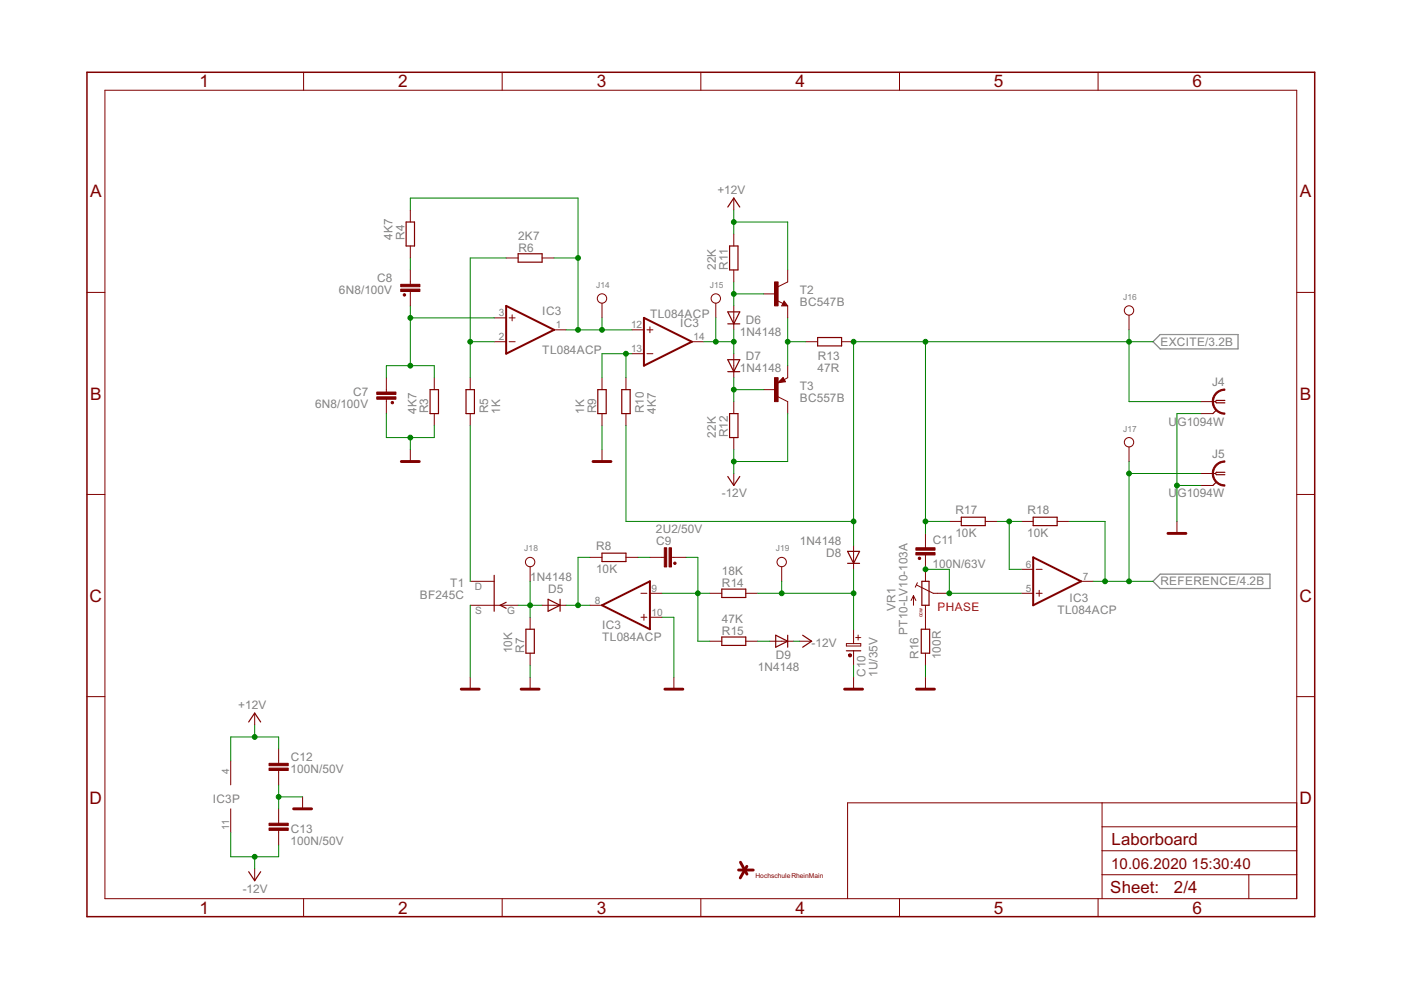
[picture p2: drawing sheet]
<svg xmlns="http://www.w3.org/2000/svg" width="297mm" height="210mm" viewBox="0 0 297 210" stroke-linecap="round" stroke-linejoin="round" font-family="sans-serif">
<path d="M244.5 72.5l1.5-1.6h16.5v3.1h-16.5zM244.5 123.3l1.5-1.6h23.3v3.1h-23.3z" fill="none" stroke="#808080" stroke-width=".25"/>
<g fill="none" stroke="#800000" stroke-width=".21">
<path d="M22.2 19.1h252.7v171.4h-252.7zM64.4 15.3v3.8M106.5 15.3v3.8M148.6 15.3v3.8M190.7 15.3v3.8M232.8 15.3v3.8M87 44.5v2.6M87 52.2v2.5M87 57.2v3.1M107.3 54.7h2.6M114.9 54.7h2.6M155.6 42v2.5"/>
<path d="M155.6 49.6v2.6M155.6 57.2v2.6M167 57.2v2.6l-2 1M18.4 62h3.8M87 61.8v3.1M104.8 72.5h2.5M104.8 67.4h2.5M107.9 72.5h1.3M107.9 67.4h1.3M108.6 66.8v1.2M117.5 69.9h2.5M127.6 64.3v3.1"/>
<path d="M134 69.9h2.5M134 75h2.5M137.2 69.9h1.2M137.2 75h1.2M137.8 69.3v1.2M146.7 72.5h2.5M151.8 64.3v3.1M155.6 64.9v5M155.6 75v5.1M161.9 62.3h2.6M164.8 63.7l1.2 .6M166.2 63.8l.8 1.1h-1.3z"/>
<path d="M167 64.9v2.5M167 77.5v2.6l-.7 .4M170.8 72.5h2.6M178.4 72.5h2.6M239.4 66.8v3.1M274.9 62h3.8M81.9 80.1v3M81.9 84.6v3.1M87 95.3v2.6M92.1 80.1v2.5M92.1 87.7v2.5M99.7 80.1v2.5"/>
<path d="M99.7 87.7v2.5M127.6 80.1v2.5M127.6 87.7v2.5M127.6 95.3v2.6M132.7 80.1v2.5M132.7 87.7v2.5M155.6 85.2v2.5M155.6 92.8v2.5M161.9 82.6h2.6M165 84.1l2 1.1v2.5M166 80l.5 .9-1.5 .3zM239.4 94.8v3.1"/>
<path d="M254.6 85.2h3.1M254.6 87.7h2.6M18.4 104.8h3.8M125.1 118.2h2.5M132.7 118.2h2.6M137.8 118.2h3M142.4 118.2h3M155.6 100.4v2.5M181 115.6v5.1M196.2 113.1v3M196.2 117.7v5.6M201.3 110.6h2.5"/>
<path d="M208.9 110.6h2.5M216.5 110.6h2.6M224.1 110.6h2.6M249.5 110.6v2.5M254.6 100.4h3.1M254.6 102.9h2.6M274.9 104.8h3.8M99.7 128.3h10.2M99.7 123.3h5.1M112.4 120.1v3.2M112.4 130.9v2.5M112.4 138.5v2.5"/>
<path d="M114.9 128.3h5.1M125.1 128.3h2.5M135.9 130.9h1.3M135.9 125.8h1.3M136.5 130.2v1.3M137.8 130.9h2.5M137.8 125.8h2.5M150.5 125.8h2.5M150.5 136h2.5M158.1 125.8h2.6M158.1 136h2.6M163.2 136h5.1"/>
<path d="M165.7 120.1v3.2M169.5 136h2.6M179.5 136.5h3v.5h-3zM181 133.4v3.1M181 138v3M193.7 126.3v2M193.7 126.3l-.5 1M193.7 126.3l.5 1M194.3 124l3.6 1.8h3.4M194.5 123.5l-.4 1M196.2 128.3v5.1M196.2 138.5v2.5"/>
<path d="M216.5 125.8h2.6M216.5 120.7h2.6M219.7 125.8h1.3M219.7 120.7h1.3M220.3 125.2v1.2M229.2 123.3h2.6M18.4 147.7h3.8M54 151.2v2.5M59.1 158.8v3M99.7 143.6v2.5M112.4 143.6v2.5M142.9 143.6v2.5"/>
<path d="M181 143.6v2.5M196.2 143.6v2.5M274.9 147.7h3.8M48.9 161.3v5.1M48.9 171.5v5.1M59.1 163.4v3M59.1 171.5v3M59.1 176.1v3M64.2 169v2.5M233.7 170.2v20.3M233.7 175.3h41.2M274.9 170.2h-95.2v20.3"/>
<path d="M54 184.2v2.5M64.4 190.5v3.9M106.5 190.5v3.9M148.6 190.5v3.9M190.7 190.5v3.9M232.8 190.5v3.9M233.7 185.5h41.2M233.7 180.4h41.2M264.8 185.5v5"/>
<circle cx="127.6" cy="63.3" r=".99"/>
<circle cx="151.8" cy="63.3" r=".99"/>
<circle cx="239.4" cy="65.8" r=".99"/>
<circle cx="239.4" cy="93.8" r=".99"/>
<circle cx="112.4" cy="119.2" r=".99"/>
<circle cx="165.7" cy="119.2" r=".99"/>
</g>
<path d="M18.4 15.3h260.3v179.1h-260.3z" fill="none" stroke="#800000" stroke-width=".32"/>
<path d="M107.3 64.9l10.2 5-10.2 5.1zM136.5 67.4l10.2 5.1-10.2 5zM219.1 118.2l10.1 5.1-10.1 5zM127.6 128.3l10.2-5v10.1z" fill="none" stroke="#800000" stroke-width=".42"/>
<g fill="#800000" stroke="#800000" stroke-width=".21">
<path d="M179.9 138.8a.33 .33 0 0 1 .6-.1 .33 .33 0 0 1-.2 .6 .33 .33 0 0 1-.4-.4l.3-.1 .2 .2-.3 .1-.2-.2z" fill-rule="evenodd"/>
<path d="M257.9 83.2l1.1-.6 .7-.1v.2a2.41 2.41 0 0 0-2.4 2.5 2.41 2.41 0 0 0 2.4 2.4v.2a2.68 2.68 0 0 1-2.5-1.7 2.68 2.68 0 0 1 .7-2.9z" fill-rule="evenodd"/>
<path d="M257.9 98.4l1.1-.6 .7-.1v.3a2.41 2.41 0 0 0-2.4 2.4 2.41 2.41 0 0 0 2.4 2.4v.3a2.68 2.68 0 0 1-2.5-1.7 2.68 2.68 0 0 1 .7-3z" fill-rule="evenodd"/>
<circle cx="83.2" cy="85.4" r=".25"/>
<circle cx="85.7" cy="62.5" r=".25"/>
<circle cx="143.1" cy="119.4" r=".25"/>
<circle cx="194.9" cy="118.4" r=".25"/>
</g>
<g fill="#800000" stroke="#800000" stroke-width=".21">
<path d="M79.9 83.1h4v.5h-4z"/>
<path d="M79.9 84.1h4v.5h-4z"/>
<path d="M85 60.3h4v.5h-4z"/>
<path d="M85 61.3h4v.5h-4z"/>
<path d="M140.8 116.1h.6v4.1h-.6z"/>
<path d="M141.9 116.1h.5v4.1h-.5z"/>
<path d="M164.2 59.8h.8v5.1h-.8z"/>
<path d="M164.2 80.1h.8v5.1h-.8z"/>
<path d="M57 162.9h4.1v.5h-4.1z"/>
<path d="M57 161.8h4.1v.5h-4.1z"/>
<path d="M57 175.6h4.1v.5h-4.1z"/>
<path d="M57 174.5h4.1v.5h-4.1z"/>
<path d="M194.2 116.1h4v.5h-4z"/>
<path d="M194.2 117.2h4v.5h-4z"/>
</g>
<g fill="none" stroke="#800000" stroke-width=".25">
<path d="M86.1 47.1h1.8v5.1h-1.8zM109.9 53.8h5v1.8h-5zM154.3 43.9l1.3-1.9 1.2 1.9M154.7 52.2h1.8v5h-1.8zM154.3 66.1h2.5l-1.2 2.6zM154.3 68.7h2.5M154.3 76.3h2.5l-1.2 2.5zM154.3 78.8h2.5M166.2 64.3l.2 .3h-.4l.2-.5 .6 .6h-.8M173.4 71.6h5v1.7h-5zM91.2 82.6h1.8v5.1h-1.8zM98.8 82.6h1.8v5.1h-1.8z"/>
<path d="M126.7 82.6h1.8v5.1h-1.8zM131.8 82.6h1.8v5.1h-1.8zM154.7 87.7h1.8v5.1h-1.8zM166 80.7h-.4l.4-.2 .2 .3-1 .2 .8-.8 .4 .6M257.9 86.9l-.7 .8M259.7 84.9h-1.8l-.2 .3 .2 .2h1.8M127.6 117.3h5.1v1.8h-5.1zM154.3 101l1.3 1.9 1.2-1.9M179.7 116.9h2.5l-1.2 2.5zM179.7 119.4h2.5M203.8 109.7h5.1v1.7h-5.1zM219.1 109.7h5v1.7h-5z"/>
<path d="M257.9 102.2l-.7 .7M259.7 100.1h-1.8l-.2 .3 .2 .2h1.8M104.8 122v7.6M107.3 127.7l-1.3 .6 1.3 .7M111.5 133.4h1.8v5.1h-1.8zM116.2 127.1l2.5 1.2-2.5 1.3zM118.7 127.1v2.5M153 135.1h5.1v1.7h-5.1zM153 124.9h5.1v1.8h-5.1zM164.5 134.7l2.5 1.3-2.5 1.2zM167 134.7v2.5M170.2 134.7l1.9 1.3-1.9 1.2"/>
<path d="M179.5 138h3M195.3 133.4h1.8v5.1h-1.8zM195.5 123.3h1.5v5h-1.5zM52.7 153.1l1.3-1.9 1.3 1.9M52.7 184.8l1.3 1.9 1.3-1.9"/>
</g>
<path d="M85.1 97.9h3.8M125.7 97.9h3.8M247.6 113.1h3.8M97.8 146.1h3.8M110.5 146.1h3.8M141 146.1h3.8M179.1 146.1h3.8M194.3 146.1h3.8M62.3 171.5h3.8M156.6 184.5h3.1M157 182.8l1.4 2.5M158.3 183.7l-1.3 2.4" fill="none" stroke="#800000" stroke-width=".61"/>
<g fill="none" stroke="#008000" stroke-width=".21">
<path d="M87 44.5v-2.5h35.6v27.9M87 54.7v2.5M107.3 54.7h-7.6v25.4M117.5 54.7h5.1M155.6 44.5v5.1M155.6 59.8v5.1M155.6 47.1h11.4v10.1M87 64.9v12.6M87 67.4h17.8M99.7 72.5h5.1M120 69.9h14M127.6 67.4v2.5"/>
<path d="M132.7 75v5.1M134 75h-6.4v5.1M149.2 72.5h6.4M151.8 67.4v5.1M155.6 62.3h6.3M155.6 69.9v5.1M167 72.5h3.8M167 67.4v10.1M196.2 72.5v40.6M239.4 69.9v15.3h15.2M244.5 72.5h-63.5v43.1M81.9 80.1v-2.6h10.2v2.6"/>
<path d="M81.9 87.7v5.1h10.2v-2.6M87 92.8v2.5M99.7 90.2v33.1M127.6 90.2v5.1M132.7 90.2v20.4h48.3M155.6 80.1v5.1M155.6 95.3v5.1M155.6 82.6h6.3M167 87.7v10.2h-11.4M239.4 97.9v25.4M254.6 87.7h-5.1v22.9M125.1 118.2h-2.5v10.1"/>
<path d="M135.3 118.2h2.5M145.4 118.2h2.6v17.8h2.5M196.2 110.6h5.1M211.4 110.6h5.1M214 110.6v10.1h2.5M226.7 110.6h7.6v12.7M239.4 100.4h15.2M249.5 102.9h5.1M99.7 128.3v15.3M109.9 128.3h5M112.4 123.3v7.6M120 128.3h5.1"/>
<path d="M140.3 130.9h2.6v12.7M140.3 125.8h10.2M160.7 125.8h20.3M160.7 136h2.5M165.7 123.3v2.5M168.3 136h1.2M181 120.7v12.7M196.2 120.7h5.1v5.1h15.2M231.8 123.3h12.7M54 153.7v2.6M59.1 158.8v-2.5h-10.2v5M112.4 141v2.6"/>
<path d="M181 141v2.6M196.2 141v2.6M48.9 176.6v5.1h10.2v-2.6M59.1 166.4v5.1M59.1 169h5.1M54 181.7v2.5"/>
</g>
<g fill="#008000" stroke="#008000" stroke-width=".21">
<circle cx="87" cy="92.8" r=".51"/>
<circle cx="59.1" cy="169" r=".51"/>
<circle cx="249.5" cy="102.9" r=".51"/>
<circle cx="87" cy="77.5" r=".51"/>
<circle cx="87" cy="67.4" r=".51"/>
<circle cx="99.7" cy="72.5" r=".51"/>
<circle cx="122.6" cy="54.7" r=".51"/>
<circle cx="122.6" cy="69.9" r=".51"/>
<circle cx="127.6" cy="69.9" r=".51"/>
<circle cx="112.4" cy="128.3" r=".51"/>
<circle cx="122.6" cy="128.3" r=".51"/>
<circle cx="148" cy="125.8" r=".51"/>
<circle cx="132.7" cy="75" r=".51"/>
<circle cx="155.6" cy="62.3" r=".51"/>
<circle cx="155.6" cy="72.5" r=".51"/>
<circle cx="151.8" cy="72.5" r=".51"/>
<circle cx="155.6" cy="82.6" r=".51"/>
<circle cx="167" cy="72.5" r=".51"/>
<circle cx="155.6" cy="47.1" r=".51"/>
<circle cx="54" cy="156.3" r=".51"/>
<circle cx="155.6" cy="97.9" r=".51"/>
<circle cx="54" cy="181.7" r=".51"/>
<circle cx="181" cy="110.6" r=".51"/>
<circle cx="181" cy="72.5" r=".51"/>
<circle cx="196.2" cy="72.5" r=".51"/>
<circle cx="196.2" cy="110.6" r=".51"/>
<circle cx="239.4" cy="72.5" r=".51"/>
<circle cx="181" cy="125.8" r=".51"/>
<circle cx="165.7" cy="125.8" r=".51"/>
<circle cx="196.2" cy="120.7" r=".51"/>
<circle cx="201.3" cy="125.8" r=".51"/>
<circle cx="214" cy="110.6" r=".51"/>
<circle cx="234.3" cy="123.3" r=".51"/>
<circle cx="239.4" cy="123.3" r=".51"/>
<circle cx="239.4" cy="100.4" r=".51"/>
</g>
<g font-size="4.1" fill="#800000">
<text x="42.3" y="18.5">1</text>
<text x="84.4" y="18.5">2</text>
<text x="126.5" y="18.5">3</text>
<text x="168.6" y="18.5">4</text>
<text x="210.7" y="18.5">5</text>
<text x="252.9" y="18.5">6</text>
<text x="19.1" y="41.9">A</text>
<text x="275.6" y="41.9">A</text>
<text x="19.1" y="84.7">B</text>
<text x="275.6" y="84.7">B</text>
<text x="19" y="127.6">C</text>
<text x="275.5" y="127.6">C</text>
<text x="19" y="170.4">D</text>
<text x="275.5" y="170.4">D</text>
<text x="42.3" y="193.7">1</text>
<text x="84.4" y="193.7">2</text>
<text x="126.5" y="193.7">3</text>
<text x="168.6" y="193.7">4</text>
<text x="210.7" y="193.7">5</text>
<text x="252.9" y="193.7">6</text>
</g>
<g font-size="4" fill="#800000">
<text x="235.6" y="179.1">Laborboard</text>
<text x="235.4" y="189.4">Sheet:</text>
<text x="248.9" y="189.3">2/4</text>
</g>
<g font-size="3.6" fill="#800000">
<text x="235.6" y="184.2">10.06.2020</text>
<text x="252.6" y="184.2">15:30:40</text>
</g>
<g font-size="2.8" fill="#808080">
<text x="152.1" y="41.2">+12V</text>
<text x="83.2" y="50.9" transform="rotate(-90 83.2 50.9)">4K7</text>
<text x="85.7" y="50.8" transform="rotate(-90 85.7 50.8)">R4</text>
<text x="109.9" y="50.9">2K7</text>
<text x="109.9" y="53.4">R6</text>
<text x="80" y="59.8">C8</text>
<text x="151.8" y="57.2" transform="rotate(-90 151.8 57.2)">22K</text>
<text x="154.3" y="57.2" transform="rotate(-90 154.3 57.2)">R11</text>
<text x="71.9" y="62.3">6N8/100V</text>
<text x="169.6" y="64.8">BC547B</text>
<text x="169.6" y="62.3">T2</text>
<text x="115" y="66.7">IC3</text>
<text x="137.8" y="67.4">TL084ACP</text>
<text x="144.2" y="69.3">IC3</text>
<text x="156.8" y="71.2">1N4148</text>
<text x="158.2" y="68.7">D6</text>
<text x="115" y="75">TL084ACP</text>
<text x="158.2" y="76.3">D7</text>
<text x="173.4" y="76.3">R13</text>
<text x="246" y="73.4">EXCITE/3.2B</text>
<text x="74.9" y="83.9">C7</text>
<text x="156.8" y="78.8">1N4148</text>
<text x="169.6" y="82.6">T3</text>
<text x="173.3" y="78.8">47R</text>
<text x="257" y="81.9">J4</text>
<text x="66.8" y="86.4">6N8/100V</text>
<text x="88.3" y="87.7" transform="rotate(-90 88.3 87.7)">4K7</text>
<text x="90.8" y="87.7" transform="rotate(-90 90.8 87.7)">R3</text>
<text x="103.5" y="87.7" transform="rotate(-90 103.5 87.7)">R5</text>
<text x="106.1" y="87.7" transform="rotate(-90 106.1 87.7)">1K</text>
<text x="123.8" y="87.7" transform="rotate(-90 123.8 87.7)">1K</text>
<text x="126.4" y="87.7" transform="rotate(-90 126.4 87.7)">R9</text>
<text x="136.5" y="87.7" transform="rotate(-90 136.5 87.7)">R10</text>
<text x="139.1" y="87.7" transform="rotate(-90 139.1 87.7)">4K7</text>
<text x="169.6" y="85.2">BC557B</text>
<text x="151.8" y="92.8" transform="rotate(-90 151.8 92.8)">22K</text>
<text x="154.3" y="92.7" transform="rotate(-90 154.3 92.7)">R12</text>
<text x="247.7" y="90.2">U</text>
<text x="249.6" y="90.2">G1094W</text>
<text x="257" y="97.1">J5</text>
<text x="153" y="105.5">-12V</text>
<text x="247.7" y="105.5">U</text>
<text x="249.6" y="105.5">G1094W</text>
<text x="139.1" y="113.1">2U2/50V</text>
<text x="202.6" y="113.9">10K</text>
<text x="202.6" y="109.1">R17</text>
<text x="217.8" y="113.9">10K</text>
<text x="217.8" y="109.1">R18</text>
<text x="126.4" y="116.7">R8</text>
<text x="139.1" y="115.6">C9</text>
<text x="169.6" y="115.6">1N4148</text>
<text x="175.2" y="118.2">D8</text>
<text x="197.8" y="115.3">C11</text>
<text x="95.4" y="124.5">T1</text>
<text x="112.4" y="123.3">1N4148</text>
<text x="116.3" y="125.8">D5</text>
<text x="126.4" y="121.5">10K</text>
<text x="153" y="122">18K</text>
<text x="153.1" y="124.5">R14</text>
<text x="197.7" y="120.3">100N/63V</text>
<text x="246" y="124.1">REFERENCE/4.2B</text>
<text x="89" y="127.1">BF245C</text>
<text x="189.9" y="129.6" transform="rotate(-90 189.9 129.6)">VR1</text>
<text x="224.2" y="130.1">TL084ACP</text>
<text x="226.7" y="127.6">IC3</text>
<text x="127.7" y="135.9">TL084ACP</text>
<text x="127.7" y="133.4">IC3</text>
<text x="153" y="132.1">47K</text>
<text x="153.1" y="134.7">R15</text>
<text x="172.1" y="137.2">-12V</text>
<text x="192.4" y="134.6" transform="rotate(-90 192.4 134.6)">PT10-LV10-103A</text>
<text x="108.6" y="138.5" transform="rotate(-90 108.6 138.5)">10K</text>
<text x="111.1" y="138.4" transform="rotate(-90 111.1 138.4)">R7</text>
<text x="160.7" y="142.3">1N4148</text>
<text x="164.5" y="139.8">D9</text>
<text x="183.5" y="143.5" transform="rotate(-90 183.5 143.5)">C10</text>
<text x="186" y="143.6" transform="rotate(-90 186 143.6)">1U/35V</text>
<text x="194.7" y="139.7" transform="rotate(-90 194.7 139.7)">R16</text>
<text x="199.5" y="139.8" transform="rotate(-90 199.5 139.8)">100R</text>
<text x="50.5" y="150.4">+12V</text>
<text x="61.7" y="161.3">C12</text>
<text x="61.6" y="163.9">100N/50V</text>
<text x="45.1" y="170.2">IC3P</text>
<text x="61.6" y="179.1">100N/50V</text>
<text x="61.7" y="176.6">C13</text>
<text x="51.5" y="189.3">-12V</text>
</g>
<text font-size="2.8" fill="#f00" x="198.8" y="129.6">PHASE</text>
<text font-size="2.8" fill="#800000" x="182.9" y="135.8" transform="rotate(-90 182.9 135.8)">+</text>
<g font-size="2.4" fill="#808080">
<text x="105.8" y="67">3</text>
<text x="117.8" y="69.6">1</text>
<text x="133.8" y="69.6">12</text>
<text x="105.8" y="72.1">2</text>
<text x="133.8" y="74.6">13</text>
<text x="147" y="72.1">14</text>
<text x="100.6" y="125.2">D</text>
<text x="138.2" y="125.4">9</text>
<text x="217.5" y="120.4">6</text>
<text x="217.5" y="125.4">5</text>
<text x="229.6" y="122.9">7</text>
<text x="100.8" y="130.2">S</text>
<text x="107.5" y="130.2">G</text>
<text x="126.1" y="128">8</text>
<text x="138.2" y="130.5">10</text>
<text x="48.6" y="164.1" transform="rotate(-90 48.6 164.1)">4</text>
<text x="48.6" y="176.1" transform="rotate(-90 48.6 176.1)">11</text>
</g>
<g font-size="2" fill="#808080">
<text x="126.4" y="61">J14</text>
<text x="150.5" y="61">J15</text>
<text x="238.1" y="63.6">J16</text>
<text x="238.1" y="91.5">J17</text>
<text x="111.2" y="116.9">J18</text>
<text x="164.5" y="116.9">J19</text>
</g>
<text font-size="1.6" fill="#800000" x="160.2" y="186.2">HochschuleRheinMain</text>
<text font-size="1.3" fill="#800000" x="195.6" y="130.9" transform="rotate(-90 195.6 130.9)">ccw</text>
</svg>
